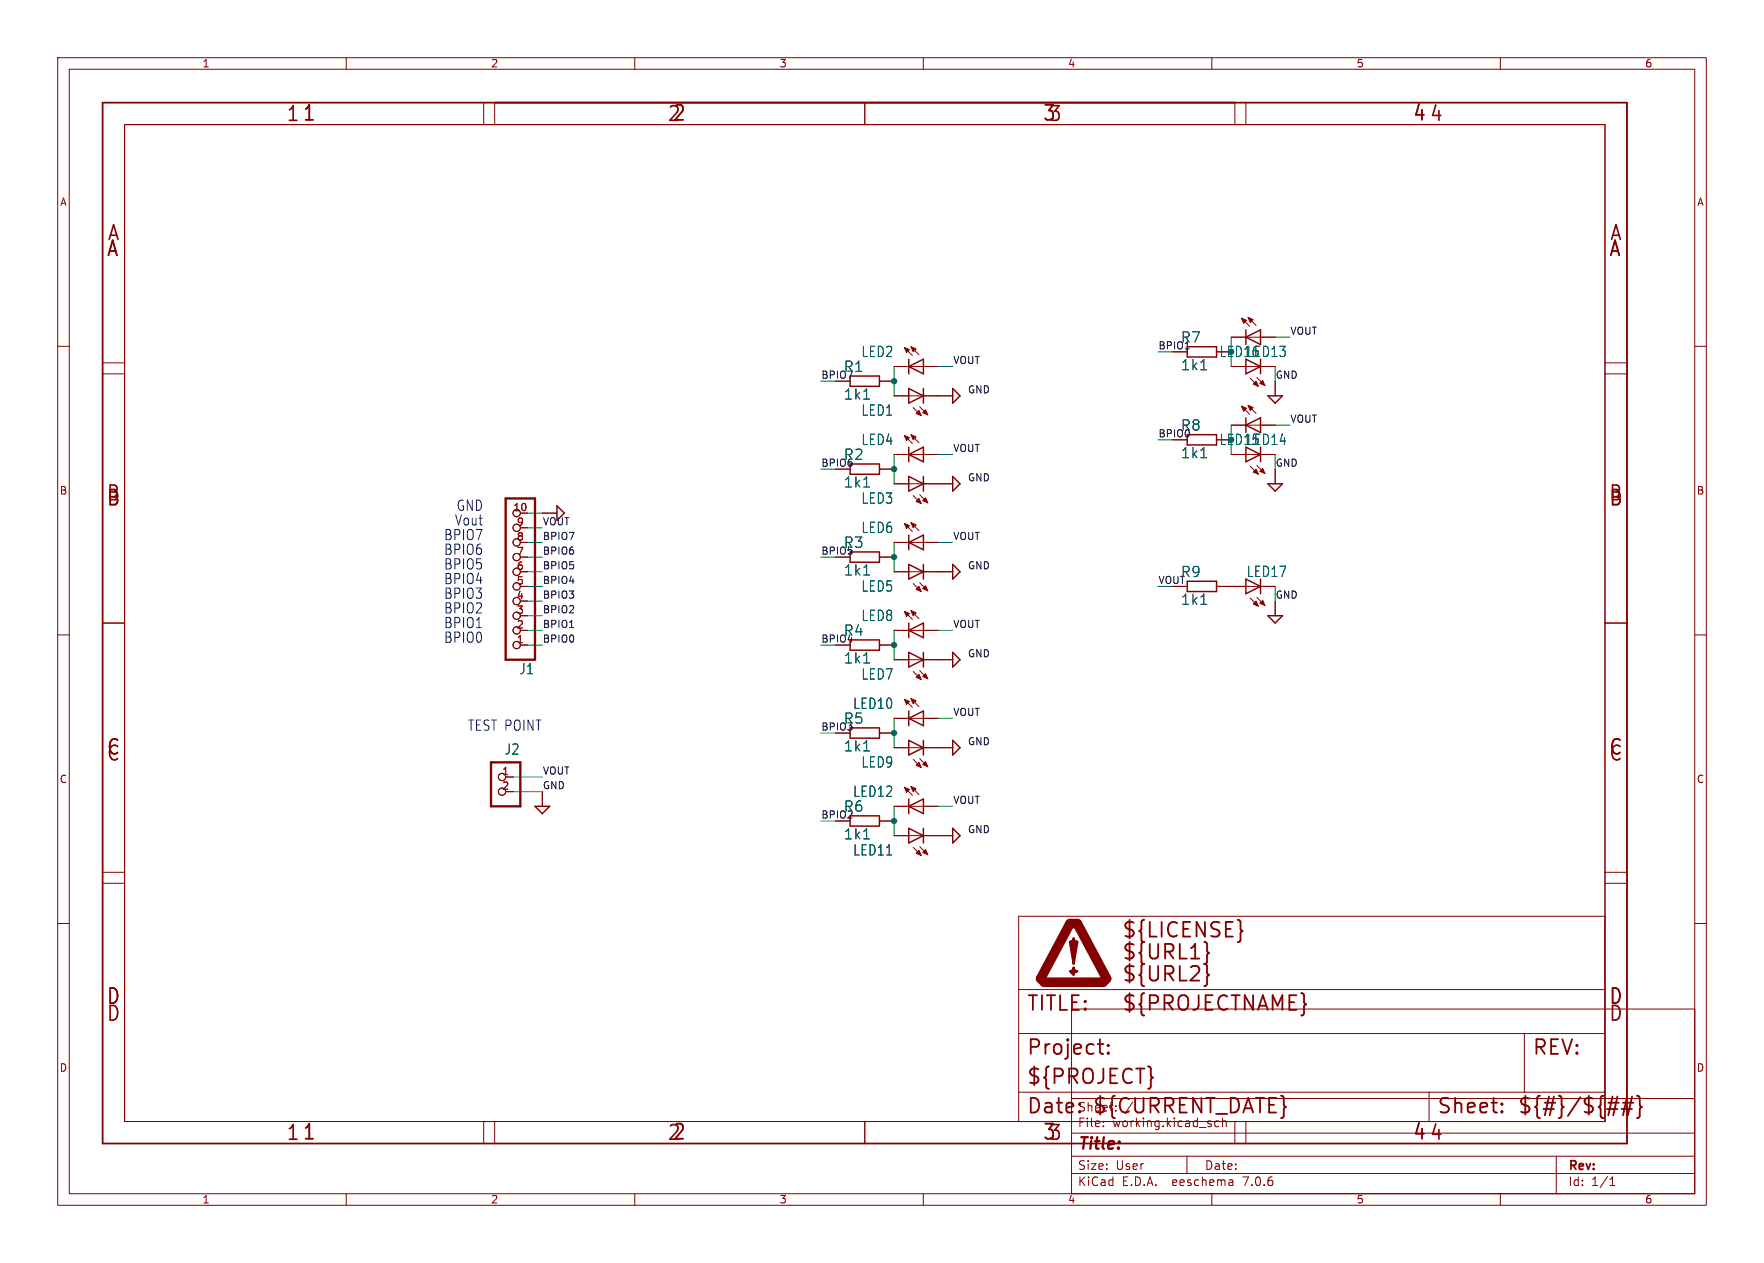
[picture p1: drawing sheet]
<svg xmlns="http://www.w3.org/2000/svg" width="306mm" height="219mm" viewBox="0 0 306 219" stroke-linecap="round" stroke-linejoin="round" font-family="sans-serif">
<g fill="none" stroke="#840000" stroke-width=".17">
<path d="M10 10h285.7v198.8h-285.7zM12 12h281.7v194.8h-281.7zM17.8 17.8h264.1v180.3h-264.1zM60 10v2M83.8 17.8v3.8M85.7 17.8v3.8M110 10v2M149.9 17.8v3.8M160 10v2M210 10v2M214 17.8v3.8M215.9 17.8v3.8"/>
<path d="M260 10v2M21.6 21.6h256.5v172.7h-256.5zM10 60h2M213.4 58.4h7.6M215.1 55.1l1.4 1.4M216.3 55l1.4 1.4M293.7 60h2M17.8 64.8h3.8M17.8 62.9h3.8M152.4 66h2.5M154.9 78.7h7.7M154.9 68.6h10.2"/>
<path d="M154.9 63.5h7.7M156.7 75.4l1.4 1.4M156.7 60.2l1.4 1.4M157.9 75.3l1.4 1.4M157.9 60.1l1.4 1.4M158.2 70.6l1.4 1.4M159.4 70.5l1.4 1.4M213.4 78.7h7.6M213.4 63.5h7.6M213.4 73.7h7.6M215.1 70.4l1.4 1.4M216.3 70.2l1.4 1.4"/>
<path d="M216.7 65.5l1.4 1.4M217.8 65.4l1.4 1.4M221 66v2.6M278.1 64.8h3.8M278.1 62.9h3.8M90.2 99.1h1.2M90.2 88.9h1.2M90.2 96.5h1.2M90.2 94h1.2M90.2 91.4h1.2M94 88.9h2.5M152.4 96.5h2.5"/>
<path d="M152.4 81.3h2.5M154.9 99.1h10.2M154.9 83.8h10.2M154.9 94h7.7M156.7 90.7l1.4 1.4M157.9 90.6l1.4 1.3M158.2 85.9l1.4 1.3M159.4 85.7l1.4 1.4M216.7 80.8l1.4 1.4M217.8 80.6l1.4 1.4M221 81.3v2.5M10 110h2"/>
<path d="M17.8 108h3.8M90.2 111.8h1.2M90.2 109.2h1.2M90.2 106.7h1.2M90.2 104.1h1.2M90.2 101.6h1.2M152.4 111.8h2.5M154.9 109.2h7.7M154.9 114.3h10.2M156.7 105.9l1.4 1.4M157.9 105.8l1.4 1.4M158.2 101.1l1.4 1.4"/>
<path d="M158.2 116.3l1.4 1.4M159.4 101l1.4 1.4M159.4 116.2l1.4 1.4M210.8 101.6h10.2M216.7 103.6l1.4 1.4M217.8 103.5l1.4 1.4M221 104.1v2.6M278.1 108h3.8M293.7 110h2M87.6 134.6h1.3M87.6 137.2h1.3M94 137.2v2.5"/>
<path d="M152.4 127h2.5M154.9 124.5h7.7M154.9 129.5h10.2M154.9 139.7h7.7M156.7 121.2l1.4 1.4M156.7 136.4l1.4 1.4M157.9 121l1.4 1.4M157.9 136.3l1.4 1.4M158.2 131.6l1.4 1.4M159.4 131.4l1.4 1.4M10 160h2M17.8 153h3.8"/>
<path d="M17.8 151.1h3.8M152.4 142.2h2.5M154.9 144.8h10.2M158.2 146.8l1.4 1.4M159.4 146.7l1.4 1.4M278.1 153h3.8M278.1 151.1h3.8M278.1 158.8h-101.6v35.5M293.7 160h2M176.5 171.5h101.6M176.5 179.1h101.6M185.7 174.8h108v32h-108z"/>
<path d="M264.2 179.1v10.1M83.8 194.3v3.8M85.7 194.3v3.8M149.9 194.3v3.8M176.5 189.2h101.6M185.7 196.3h108M185.7 190.3h108M214 194.3v3.8M215.9 194.3v3.8M247.6 189.2v5.1M60 206.8v2M110 206.8v2"/>
<path d="M160 206.8v2M185.7 203.3h108M185.7 200.3h108M205.7 200.3v3M210 206.8v2M213.6 204.5v.9M213.6 205.3l-.1 .1M213.6 204.8h-.1M260 206.8v2M269.7 200.3v6.5M279 205.4h.9M279 204.3l.4-.4v1.5"/>
<circle cx="89.5" cy="96.5" r=".63"/>
<circle cx="89.5" cy="88.9" r=".63"/>
<circle cx="89.5" cy="99.1" r=".63"/>
<circle cx="89.5" cy="94" r=".63"/>
<circle cx="89.5" cy="91.4" r=".63"/>
<circle cx="89.5" cy="106.7" r=".63"/>
<circle cx="89.5" cy="101.6" r=".63"/>
<circle cx="89.5" cy="109.2" r=".63"/>
<circle cx="89.5" cy="111.8" r=".63"/>
<circle cx="89.5" cy="104.1" r=".63"/>
<circle cx="87" cy="134.6" r=".63"/>
<circle cx="87" cy="137.2" r=".63"/>
</g>
<g fill="none" stroke="#840000" stroke-width=".25">
<path d="M215.9 58.4l2.5-1.2v2.5zM215.9 57.2v2.5M147.3 65.2h5.1v1.7h-5.1zM157.5 62.2v2.6M157.5 67.3l2.5 1.3-2.5 1.3zM157.5 77.5v2.5M157.5 63.5l2.5-1.3v2.6zM157.5 78.7l2.5-1.2v2.5zM160 67.3v2.6M165.1 67.3l1.3 1.3-1.3 1.3zM210.8 60.1h-5.1v1.7h5.1M210.8 75.3h-5.1v1.8h5.1"/>
<path d="M215.9 73.7l2.5-1.3v2.5zM215.9 77.5l2.5 1.2-2.5 1.3zM215.9 62.2l2.5 1.3-2.5 1.3zM215.9 72.4v2.5M218.4 62.2v2.6M218.4 77.5v2.5M219.7 68.6h2.5l-1.2 1.3zM96.5 87.6l1.3 1.3-1.3 1.3zM147.3 80.4h5.1v1.8h-5.1zM147.3 95.6h5.1v1.8h-5.1zM157.5 82.6l2.5 1.2-2.5 1.3zM157.5 92.7v2.6"/>
<path d="M157.5 97.8l2.5 1.3-2.5 1.2zM157.5 94l2.5-1.3v2.6zM160 82.6v2.5M160 97.8v2.5M165.1 82.6l1.3 1.2-1.3 1.3zM165.1 97.8l1.3 1.3-1.3 1.2zM219.7 83.8h2.5l-1.2 1.3zM147.3 110.9h5.1v1.7h-5.1zM157.5 108v2.5M157.5 113l2.5 1.3-2.5 1.3zM157.5 109.2l2.5-1.2v2.5zM160 113v2.6"/>
<path d="M165.1 113l1.3 1.3-1.3 1.3zM205.7 100.7h5.1v1.8h-5.1zM215.9 100.3l2.5 1.3-2.5 1.3zM218.4 100.3v2.6M219.7 106.7h2.5l-1.2 1.3zM92.7 139.7h2.5l-1.2 1.3zM147.3 126.1h5.1v1.8h-5.1zM157.5 123.2v2.5M157.5 128.3l2.5 1.2-2.5 1.3zM157.5 138.4v2.6M157.5 124.5l2.5-1.3v2.5zM157.5 139.7l2.5-1.3v2.6z"/>
<path d="M160 128.3v2.5M165.1 128.3l1.3 1.2-1.3 1.3zM147.3 141.4h5.1v1.7h-5.1zM157.5 143.5l2.5 1.3-2.5 1.3zM160 143.5v2.6M165.1 143.5l1.3 1.3-1.3 1.3z"/>
</g>
<path d="M149.7 69.1h1M208.1 79.3h1M208.1 64.1h1M149.7 99.6h1M149.7 84.4h1M149.7 114.9h1M208.1 104.7h1M149.7 130.1h1M149.7 145.3h1" fill="none" stroke="#006464" stroke-width=".17"/>
<g fill="#840000" stroke="#840000" stroke-width=".17">
<path d="M157.9 121l.8 .4-.5 .5z"/>
<path d="M156.7 121.2l.9 .3-.5 .5z"/>
<path d="M158.7 102.1l.6-.5 .3 .9z"/>
<path d="M159.9 102l.5-.5 .4 .9z"/>
<path d="M217.2 81.8l.5-.5 .4 .9z"/>
<path d="M218.3 81.7l.5-.5 .4 .8z"/>
<path d="M157.9 75.3l.8 .4-.5 .5z"/>
<path d="M156.7 75.4l.9 .4-.5 .5z"/>
<path d="M158.7 147.8l.6-.5 .3 .9z"/>
<path d="M159.9 147.7l.5-.5 .4 .9z"/>
<path d="M158.7 71.6l.6-.5 .3 .9z"/>
<path d="M159.9 71.5l.5-.5 .4 .9z"/>
<path d="M158.7 132.6l.6-.5 .3 .9z"/>
<path d="M159.9 132.5l.5-.5 .4 .8z"/>
<path d="M157.9 60.1l.8 .4-.5 .5z"/>
<path d="M156.7 60.2l.9 .4-.5 .5z"/>
<path d="M158.7 117.3l.6-.5 .3 .9z"/>
<path d="M159.9 117.2l.5-.5 .4 .9z"/>
<path d="M216.3 55l.9 .4-.5 .5z"/>
<path d="M215.1 55.1l.9 .4-.5 .5z"/>
<path d="M217.2 104.6l.5-.5 .4 .9z"/>
<path d="M218.3 104.5l.5-.5 .4 .9z"/>
<path d="M157.9 105.8l.8 .4-.5 .5z"/>
<path d="M156.7 105.9l.9 .4-.5 .5z"/>
<path d="M157.9 90.6l.8 .3-.5 .5z"/>
<path d="M156.7 90.7l.9 .4-.5 .5z"/>
<path d="M158.7 86.9l.6-.5 .3 .8z"/>
<path d="M159.9 86.7l.5-.5 .4 .9z"/>
<path d="M157.9 136.3l.8 .4-.5 .5z"/>
<path d="M156.7 136.4l.9 .4-.5 .5z"/>
<path d="M217.2 66.5l.5-.5 .4 .9z"/>
<path d="M218.3 66.4l.5-.5 .4 .9z"/>
<path d="M216.3 70.2l.9 .4-.5 .5z"/>
<path d="M215.1 70.4l.9 .3-.5 .5z"/>
</g>
<path d="M87.6 86.4h5.1v27.9h-5.1zM85.1 132.1h5.1v7.6h-5.1z" fill="none" stroke="#840000" stroke-width=".41"/>
<path d="M17.8 17.8h264.1v180.3h-264.1z" fill="none" stroke="#840000" stroke-width=".3"/>
<path d="M185.4 160h1.3l5.1 9.5-.7 .7h-10.1l-.7-.7z" fill="none" stroke="#840000" stroke-width="1.7"/>
<g fill="#840000" stroke="#840000" stroke-width=".41">
<path d="M185.4 163.2h1.3l-.6 3.8z"/>
<path d="M185.4 163.2a.62 .62 0 0 0 .7-.6 .62 .62 0 0 0 .6 .6z"/>
<path d="M185.4 168.3a.62 .62 0 0 0 .7-.7 .62 .62 0 0 0 .6 .7 .62 .62 0 0 0-.6 .6z"/>
</g>
<g fill="none" stroke="#840000" stroke-width=".32">
<path d="M214.9 159.5l.1 .2v1.2l.3 .4-.3 .4v1.2l-.1 .2M208.7 167l.3 .1 .2 .2v1.3l.3 .3-.3 .4v1.2l-.2 .2-.3 .2M209.2 164.7l.3 .4-.3 .4v1.2l-.2 .2-.3 .1M190.2 180.9h1M190.7 182.5l.5 .1M192.1 182.3l.1 .2-.1 .1M192.1 182.3l-.2 .2 .2 .1M192.1 181v.3M192.1 182.3v.3M192.1 181l.1 .1-.1 .2M192.1 181l-.2 .1 .2 .2M199.6 186.6l.2 .1-.2 .1"/>
<path d="M260.3 192.5l.1 .1-.1 .1M260.3 192.5l-.2 .1 .2 .1M260.3 191.2v.2M260.3 192.5v.2M260.3 191.2l.1 .1-.1 .1M260.3 191.2l-.2 .1 .2 .1M278.5 192.1h1.8M278.7 191.1h1.8M280.3 190l-.7 3.2M281 192.1h1.8M281.3 191.1h1.8M282 190l-.7 3.2"/>
<path d="M282.8 190l-.7 3.2M283.7 189.8l.3 .2 .2 .2v1.2l.3 .4-.3 .3v1.3l-.2 .2-.3 .1"/>
</g>
<path d="M205.4 60.5h.7M98.7 108.7h.7" fill="none" stroke="#0f0f0f" stroke-width=".17"/>
<g fill="none" stroke="#009600" stroke-width=".17">
<path d="M213.4 58.4v5.1M221 58.4h2.5M154.9 63.5v5.1M154.9 78.7v5.1M162.6 63.5h2.5M162.6 78.7h2.5M213.4 73.7v5M221 63.5v2.5M221 78.7v2.6M221 73.7h2.5M91.4 94h2.6M91.4 88.9h2.6"/>
<path d="M91.4 91.4h2.6M91.4 96.5h2.6M91.4 99.1h2.6M154.9 94v5.1M162.6 94h2.5M91.4 111.8h2.6M91.4 106.7h2.6M91.4 109.2h2.6M91.4 101.6h2.6M91.4 104.1h2.6M154.9 109.2v5.1M162.6 109.2h2.5"/>
<path d="M221 101.6v2.5M88.9 134.6h5.1M88.9 137.2h5.1M154.9 124.5v5M154.9 139.7v5.1M162.6 124.5h2.5M162.6 139.7h2.5"/>
</g>
<g fill="#009600" stroke="#009600" stroke-width=".17">
<circle cx="154.9" cy="66" r=".46"/>
<circle cx="154.9" cy="81.3" r=".46"/>
<circle cx="154.9" cy="96.5" r=".46"/>
<circle cx="154.9" cy="111.8" r=".46"/>
<circle cx="154.9" cy="127" r=".46"/>
<circle cx="154.9" cy="142.2" r=".46"/>
</g>
<g font-size="3.6" fill="#840000">
<text x="52.4" y="21.3">1</text>
<text x="180.6" y="21.3">33</text>
<text x="244.8" y="21.3">4</text>
<text x="18.4" y="44.8">A</text>
<text x="278.7" y="44.8">A</text>
<text x="18.4" y="88">B</text>
<text x="278.7" y="88">B</text>
<text x="18.4" y="131.1">C</text>
<text x="278.7" y="131.1">C</text>
<text x="18.4" y="174.3">D</text>
<text x="278.7" y="174.3">D</text>
<text x="52.4" y="197.8">1</text>
<text x="180.6" y="197.8">33</text>
<text x="244.8" y="197.8">4</text>
</g>
<g font-size="3.5" fill="#840000">
<text x="49.5" y="21.4">1</text>
<text x="115.6" y="21.4">22</text>
<text x="247.6" y="21.4">4</text>
<text x="18.5" y="42">A</text>
<text x="278.9" y="42">A</text>
<text x="18.3" y="87.1">B</text>
<text x="278.7" y="87.1">B</text>
<text x="194.3" y="162.9">${LICENSE}</text>
<text x="194.3" y="166.7">${URL1}</text>
<text x="194.3" y="170.5">${URL2}</text>
<text x="18.3" y="177.3">D</text>
<text x="177.8" y="175.6">TITLE:</text>
<text x="194.3" y="175.6">${PROJECTNAME}</text>
<text x="278.7" y="177.3">D</text>
<text x="177.8" y="183.2">Project:</text>
<text x="265.4" y="183.2">REV:</text>
<text x="177.8" y="188.3">${PROJECT}</text>
<text x="49.5" y="197.9">1</text>
<text x="115.6" y="197.9">22</text>
<text x="177.8" y="193.3">Date:</text>
<text x="189.2" y="193.3">${CURRENT_DATE}</text>
<text x="247.6" y="197.9">4</text>
<text x="248.9" y="193.3">Sheet:</text>
<text x="262.9" y="193.3">${#}/${##}</text>
</g>
<text font-size="2.8" fill="#840000" x="186.7" y="199.7">Title:</text>
<g font-size="2.5" fill="#006464">
<text x="204.6" y="59.6">R7</text>
<text x="146.2" y="64.6">R1</text>
<text x="149.2" y="62.1">LED2</text>
<text x="204.6" y="64.4">1k1</text>
<text x="216" y="62.1">LED13</text>
<text x="146.2" y="69.4">1k1</text>
<text x="149.2" y="77.3">LED4</text>
<text x="149.2" y="72.2">LED1</text>
<text x="204.6" y="74.8">R8</text>
<text x="216" y="77.3">LED14</text>
<text x="146.2" y="79.9">R2</text>
<text x="204.6" y="79.6">1k1</text>
<text x="146.2" y="84.7">1k1</text>
<text x="149.2" y="87.5">LED3</text>
<text x="146.2" y="95.1">R3</text>
<text x="149.2" y="92.6">LED6</text>
<text x="146.2" y="99.9">1k1</text>
<text x="204.6" y="100.2">R9</text>
<text x="216" y="100.2">LED17</text>
<text x="149.2" y="102.7">LED5</text>
<text x="149.2" y="107.8">LED8</text>
<text x="204.6" y="105">1k1</text>
<text x="146.2" y="110.4">R4</text>
<text x="89.9" y="117">J1</text>
<text x="146.2" y="115.2">1k1</text>
<text x="149.2" y="118">LED7</text>
<text x="146.2" y="125.6">R5</text>
<text x="147.7" y="123">LED10</text>
<text x="87.4" y="131">J2</text>
<text x="146.2" y="130.4">1k1</text>
<text x="149.2" y="133.2">LED9</text>
<text x="146.2" y="140.8">R6</text>
<text x="147.7" y="138.3">LED12</text>
<text x="146.2" y="145.6">1k1</text>
<text x="147.7" y="148.4">LED11</text>
</g>
<g font-size="2.5" fill="#009600">
<text x="211.2" y="62.1">LED16</text>
<text x="211.2" y="77.3">LED15</text>
</g>
<g font-size="2.5" fill="#0000c2">
<text x="79.1" y="88.7">GND</text>
<text x="76.9" y="93.7">BPIO7</text>
<text x="78.8" y="91.2">Vout</text>
<text x="76.9" y="98.8">BPIO5</text>
<text x="76.9" y="96.3">BPIO6</text>
<text x="76.9" y="101.4">BPIO4</text>
<text x="76.9" y="106.4">BPIO2</text>
<text x="76.9" y="103.9">BPIO3</text>
<text x="76.9" y="109">BPIO1</text>
<text x="76.9" y="111.5">BPIO0</text>
<text x="81" y="126.8">TEST POINT</text>
</g>
<g font-size="2.1" fill="#840000">
<text x="186.7" y="195.5">File:</text>
<text x="186.7" y="192.8">Sheet:</text>
<text x="192.8" y="195.5">working.kicad_sch</text>
<text x="194.9" y="192.8">/</text>
<text x="186.7" y="202.9">Size:</text>
<text x="193.3" y="202.9">User</text>
<text x="208.7" y="202.9">Date:</text>
<text x="271.7" y="203.1">Rev:</text>
<text x="186.7" y="205.7">KiCad</text>
<text x="194.4" y="205.7">E.D.A.</text>
<text x="203.3" y="205.7">eeschema</text>
<text x="215.7" y="205.7">7.0.6</text>
<text x="271.7" y="205.7">Id:</text>
<text x="275.8" y="205.7">1/1</text>
</g>
<g font-size="1.8" fill="#840000">
<text x="35" y="11.9">1</text>
<text x="85" y="11.9">2</text>
<text x="135" y="11.9">3</text>
<text x="185" y="11.9">4</text>
<text x="235" y="11.9">5</text>
<text x="285" y="11.9">6</text>
<text x="10.3" y="35.9">A</text>
<text x="294" y="35.9">A</text>
<text x="10.3" y="85.9">B</text>
<text x="293.9" y="85.9">B</text>
<text x="10.3" y="135.9">C</text>
<text x="293.9" y="135.9">C</text>
<text x="10.3" y="185.9">D</text>
<text x="293.9" y="185.9">D</text>
<text x="35" y="208.7">1</text>
<text x="85" y="208.7">2</text>
<text x="135" y="208.7">3</text>
<text x="185" y="208.7">4</text>
<text x="235" y="208.7">5</text>
<text x="285" y="208.7">6</text>
</g>
<g font-size="1.8" fill="#a90000">
<text x="88.9" y="88.6">10</text>
<text x="89.5" y="93.7">8</text>
<text x="89.5" y="91.2">9</text>
<text x="89.5" y="101.3">5</text>
<text x="89.5" y="98.8">6</text>
<text x="89.5" y="96.3">7</text>
<text x="89.5" y="106.4">3</text>
<text x="89.5" y="103.9">4</text>
<text x="89.5" y="111.5">1</text>
<text x="89.5" y="109">2</text>
<text x="86.9" y="134.4">1</text>
<text x="86.9" y="136.9">2</text>
</g>
<g font-size="1.7" fill="#0f0f0f">
<text x="223.5" y="58.1">VOUT</text>
<text x="165.1" y="63.2">VOUT</text>
<text x="221" y="65.7">GND</text>
<text x="167.6" y="68.2">GND</text>
<text x="223.5" y="73.3">VOUT</text>
<text x="165.1" y="78.4">VOUT</text>
<text x="167.6" y="83.5">GND</text>
<text x="221" y="80.9">GND</text>
<text x="94" y="93.6">BPIO7</text>
<text x="94" y="91.1">VOUT</text>
<text x="165.1" y="93.6">VOUT</text>
<text x="94" y="98.7">BPIO5</text>
<text x="94" y="101.3">BPIO4</text>
<text x="94" y="96.2">BPIO6</text>
<text x="167.6" y="98.7">GND</text>
<text x="94" y="103.8">BPIO3</text>
<text x="94" y="106.3">BPIO2</text>
<text x="221" y="103.8">GND</text>
<text x="94" y="111.4">BPIO0</text>
<text x="94" y="108.9">BPIO1</text>
<text x="165.1" y="108.9">VOUT</text>
<text x="167.6" y="114">GND</text>
<text x="165.1" y="124.1">VOUT</text>
<text x="167.6" y="129.2">GND</text>
<text x="94" y="134.3">VOUT</text>
<text x="94" y="136.8">GND</text>
<text x="165.1" y="139.4">VOUT</text>
<text x="167.6" y="144.4">GND</text>
</g>
<g font-size="1.7" fill="#840000">
<text x="142.2" y="65.7">BPIO7</text>
<text x="200.7" y="60.6">BPIO1</text>
<text x="200.7" y="75.9">BPIO0</text>
<text x="142.2" y="80.9">BPIO6</text>
<text x="142.2" y="96.2">BPIO5</text>
<text x="200.7" y="101.3">VOUT</text>
<text x="142.2" y="111.4">BPIO4</text>
<text x="142.2" y="126.7">BPIO3</text>
<text x="142.2" y="141.9">BPIO2</text>
</g>
</svg>
